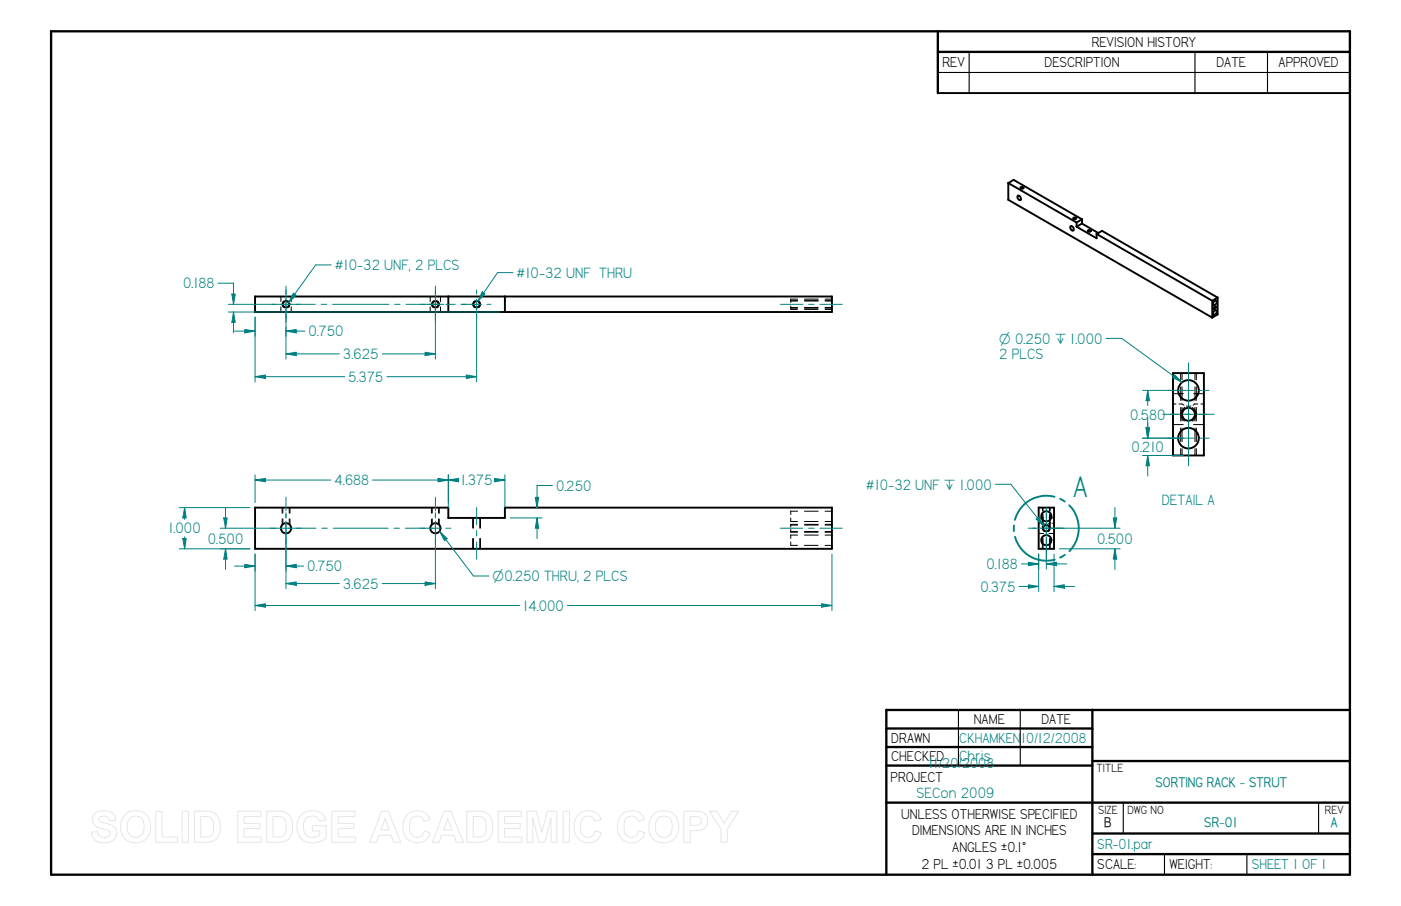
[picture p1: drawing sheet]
<svg xmlns="http://www.w3.org/2000/svg" width="432mm" height="279mm" viewBox="0 0 432 279" stroke-linecap="round" stroke-linejoin="round" font-family="sans-serif">
<g fill="none" stroke="#000" stroke-width=".72">
<path d="M15.7 9.7l400.4-.1v260.1h-400.4zM289.1 9.7v19M289.1 16h127M273.2 218.9v50.8M273.2 218.9h142.9M336.7 218.9v50.8M273.2 224.7h63.5M273.2 230.4h63.5M273.2 236.1h63.5M336.7 234.7h79.4M273.2 247.5h142.9M336.7 257h79.4"/>
<path d="M336.7 263.4h79.4"/>
</g>
<path d="M298.7 16v12.7M368.3 16v12.7M390.7 16v12.7M289.1 22.4h127M295.4 218.9v17.2M314.5 218.9v17.2M346.2 247.6v9.4M406.4 247.6v9.4M358.9 263.4v6.3M384.3 263.4v6.3" fill="none" stroke="#000" stroke-width=".34"/>
<g fill="none" stroke="#000" stroke-width=".59">
<path d="M289.1 28.7h127M312.4 55.5l21.1 12.1M312.4 55.5l-1.6 1M314.6 57.7h.6l.3 .2-.3 .3h-.6zM310.7 61.6l62.9 36.4M310.8 61.6v-5.2l21 12.2 1.7-1v1.4l5 2.9M313.7 60.3a.8 .8 0 0 1 .8 .5 .8 .8 0 0 1-.2 .9l-.7-.6zM330 69.7a.78 .78 0 0 1 .8 .5 .78 .78 0 0 1-.2 .9l-.7-.6zM330.8 67.3l.6-.2 .3 .2-.5 .3zM331.8 69.9l6.2 3.6v-1.4M331.8 68.6v1.3l1.7-1M335.2 71.1l.8-.1 .2 .2-.5 .3z"/>
<path d="M337.9 72.1l35.7 20.7 1.7-1.1M339.6 71.2l35.7 20.6M339.6 71.2l-1.7 1M78.6 91.4h177.8M78.6 91.4v4.8h177.8v-4.8M138.2 91.4v4.8M155.6 91.4v4.8M373.6 92.7v5.3M374.1 93l.5-.3a.71 .71 0 0 1 .3 .9 .71 .71 0 0 1-1 .3zM374.1 96l.5-.3a.71 .71 0 0 1 .3 .9 .71 .71 0 0 1-1 .3zM374.2 94.7l.6-.2-.1 .5-.3 .3-.3-.1zM375.3 91.8v5.2l-1.7 1"/>
<path d="M78.6 156.5h59.6M78.6 156.5v12.7h177.8v-12.7M138.2 156.5l-.1 3.2h17.5v-3.2M155.6 156.5h100.8M320.1 156.5h4.8v12.7h-4.8M320.1 156.5v12.7"/>
<circle cx="88.2" cy="93.8" r="1"/>
<circle cx="134.2" cy="93.8" r="1"/>
<circle cx="146.9" cy="93.8" r="1"/>
<circle cx="322.5" cy="159.2" r="1.58"/>
<circle cx="88.2" cy="162.9" r="1.58"/>
<circle cx="134.2" cy="162.9" r="1.57"/>
<circle cx="322.5" cy="166.6" r="1.58"/>
<circle cx="322.5" cy="162.9" r=".98"/>
</g>
<g fill="none" stroke="#000" stroke-width=".31">
<path d="M86.6 91.4v1.6M86.6 94.6v1.6M87.5 92.8l-.1 .1a1.18 1.18 0 0 0 .1 2M88.8 92.8a1.2 1.2 0 0 1 0 2.1M89.7 91.4v1.6M89.7 94.6v1.6M132.6 91.4v1.6M132.6 94.6v1.6M133.6 92.8l-.1 .1a1.18 1.18 0 0 0 .1 2M134.8 92.8a1.23 1.23 0 0 1 0 2.1M135.8 91.4v1.6M135.8 94.6v1.6"/>
<path d="M146.3 92.8l-.1 .1a1.18 1.18 0 0 0 .1 2M147.5 92.8a1.23 1.23 0 0 1 0 2.1M243.7 92.8h2.1M243.7 92.2h2.1M243.7 95h2.1M243.7 92.6h2.1M243.7 92.2v1.1M243.7 94.4v1h2.1M243.7 94.8h2.1M247.9 94.8h4.2M247.9 92.8h4.3M247.9 95.4h4.2"/>
<path d="M247.9 92.2h4.3M247.9 95h4.3M247.9 92.6h4.3M254.3 94.8h2.1M254.3 92.8h2.1M254.3 95.4h2.1M254.3 92.2h2.1M254.3 95h2.1M254.3 92.6h2.1M87 156.5v1.8M87.2 156.5v1.7M87.2 160v1.7"/>
<path d="M89.2 156.5v1.7M89.2 160v1.7M89.4 156.5v1.8M133 156.5v1.8M133.2 156.5v1.7M133.2 160v1.7M135.2 156.5v1.7M135.2 160v1.7M135.4 156.5v1.8M145.7 159.7v3.2M145.9 159.7v3.2M147.9 159.7v3.2"/>
<path d="M148.1 159.7v3.2M243.7 157.6h2.1M243.7 157.6v1.1M243.7 159.8v1h2.1M247.9 157.6h4.3M254.3 157.6h2.1M320.1 159.7h1.6M321.3 156.5v1.1M321.3 158.7v4.2M321.5 156.5v1.1M321.5 158.7v4.2M323.3 159.7h1.6"/>
<path d="M323.5 156.5v1.1M323.5 158.7v4.2M323.7 156.5v1.1M323.7 158.7v4.2M87 160.1v1.8M89.4 160.1v1.8M133 160.1v1.8M135.4 160.1v1.8M145.7 166.1v3.1M145.9 166.1v3.1M147.9 166.1v3.1M148.1 166.1v3.1"/>
<path d="M243.7 161.9h2.1M243.7 165h2.1M243.7 164.1h2.1M243.7 161.7h2.1M243.7 161.7h.1M243.7 161.8v.8M243.7 163.2v.7h2.1M243.7 164v.1M243.7 165v1.1M243.7 167.1v1.1h2.1M247.9 163.9h4.2M247.9 161.9h4.3"/>
<path d="M247.9 160.8h4.2M247.9 168.2h4.2M247.9 165h4.3M247.9 164.1h4.3M247.9 161.7h4.3M254.3 163.9h2.1M254.3 161.9h2.1M254.3 160.8h2.1M254.3 168.2h2.1M254.3 165h2.1M254.3 164.1h2.1M254.3 161.7h2.1"/>
<path d="M320.1 161.3h.4M320.1 164.5h1.5M321 161.3l.8 .2M321.3 166.1v3.1M321.5 166.1v3.1M321.9 161.9h-.1a1.18 1.18 0 0 0 .1 2M322.1 161.6h.7M323.1 161.9l.6 1M323.3 164.5h1.6M323.4 161.3h.5M323.5 161.3l-.3 .2M323.5 166.1v3.1"/>
<path d="M323.7 162.9l-.6 1M323.7 166.1v3.1M324.4 161.3h.5"/>
</g>
<g fill="none" stroke="#008080" stroke-width=".31">
<path d="M83.7 93.9h.5M84.3 93.9h.2M84.5 93.9h.5M86.5 93.9h10.7M88.1 88.2v11.2M99 93.9h1.7M102.5 93.9h17.3M121.6 93.9h1.7M125.1 93.9h11.7M134.2 88.2v11.2M137.4 93.9h.4M137.9 93.9h.1"/>
<path d="M138.1 93.9h2.2M142.1 93.9h6.4M146.9 89.4v.5M146.9 90v.1M146.9 90.2v.5M146.9 92.2v3.2M146.9 97v.4M146.9 97.6h.1M146.9 97.8v.4M150.1 93.9h.4M150.6 93.9h.1M150.8 93.9h.5"/>
<path d="M240.5 93.9h6.9M249.2 93.9h1.8M252.7 93.9h6.9M88.1 153.3v4.3M88.1 158.1v1.6M134.2 153.3v4.3M134.2 158.1v1.6M146.9 156.5v5.3M322.5 156.5v8.8M75.4 174l3.2 .6-3.2 .5zM83.4 162.9h.6M84.1 162.9h.1"/>
<path d="M84.4 162.9h.6M86.5 162.9h10.9M88.1 160.7v4.2M88.1 166.1v.5M88.1 166.8v.1M88.1 167.1v.6M99.2 162.9h1.7M102.7 162.9h16.9M121.4 162.9h1.7M124.9 162.9h10.9M134.2 160.7v4.2M134.2 166.1v.5"/>
<path d="M134.2 166.8v.1M134.2 167.1v.6M137.4 162.9h.5M138.1 162.9h.1M138.4 162.9h.5M146.9 163.6v1.7M146.9 167.1v5.3M240.5 162.9h6.9M249.2 162.9h1.8M252.7 162.9h6.9M316.9 162.9h11.1M322.5 166.1v.4"/>
<path d="M322.5 166.6v.1M322.5 166.8v5.6"/>
</g>
<path d="M75.4 174l3.2 .6-3.2 .5z" fill="#008080"/>
<path d="M88.1 174.6l3.2-.6v1.1z" fill="none" stroke="#008080" stroke-width=".31"/>
<path d="M88.1 174.6l3.2-.6v1.1z" fill="#008080"/>
<path d="M72.3 174.6h6.3M78.6 170.9v5.2M88.1 180l3.2-.5v1zM88.1 164.5v11.6M88.1 174.6h5.5" fill="none" stroke="#008080" stroke-width=".31"/>
<path d="M88.1 180l3.2-.5v1z" fill="#008080"/>
<path d="M131 179.5l3.2 .5-3.2 .5z" fill="none" stroke="#008080" stroke-width=".31"/>
<path d="M131 179.5l3.2 .5-3.2 .5z" fill="#008080"/>
<path d="M88.1 164.5v17.1M88.1 180h16.5M117.8 180h16.4M134.2 164.5v17.1M253.2 186.2l3.2 .5-3.2 .5z" fill="none" stroke="#008080" stroke-width=".31"/>
<path d="M253.2 186.2l3.2 .5-3.2 .5z" fill="#008080"/>
<path d="M78.6 186.7l3.2-.5v1z" fill="none" stroke="#008080" stroke-width=".31"/>
<path d="M78.6 186.7l3.2-.5v1z" fill="#008080"/>
<path d="M69.5 169.2l.5 3.2h-1zM78.6 170.9v17.4M256.4 170.9v17.4M78.6 186.7h81.5M174.9 186.7h81.5" fill="none" stroke="#008080" stroke-width=".31"/>
<path d="M69.5 169.2l.5 3.2h-1z" fill="#008080"/>
<path d="M69 159.7h1l-.5 3.2z" fill="none" stroke="#008080" stroke-width=".31"/>
<path d="M69 159.7h1l-.5 3.2z" fill="#008080"/>
<path d="M69.5 156.5v6.4M56.3 166.1h1.1l-.5 3.1zM67.9 169.2h9.1M67.9 162.9h18.7M69.5 169.2v6.4" fill="none" stroke="#008080" stroke-width=".31"/>
<path d="M56.3 166.1h1.1l-.5 3.1z" fill="#008080"/>
<path d="M56.9 156.5l.5 3.2h-1.1z" fill="none" stroke="#008080" stroke-width=".31"/>
<path d="M56.9 156.5l.5 3.2h-1.1z" fill="#008080"/>
<path d="M75.4 101.6l3.2 .5-3.2 .6zM55.2 156.5h21.8M56.9 156.5v3.7M55.2 169.2h21.8M56.9 165.6v3.6" fill="none" stroke="#008080" stroke-width=".31"/>
<path d="M75.4 101.6l3.2 .5-3.2 .6z" fill="#008080"/>
<path d="M88.1 102.1l3.2-.5v1.1z" fill="none" stroke="#008080" stroke-width=".31"/>
<path d="M88.1 102.1l3.2-.5v1.1z" fill="#008080"/>
<path d="M78.6 97.8v5.9M88.1 95.4v8.3M72.3 102.1h6.3M88.1 109.1l3.2-.5v1.1zM88.1 102.1h5.9" fill="none" stroke="#008080" stroke-width=".31"/>
<path d="M88.1 109.1l3.2-.5v1.1z" fill="#008080"/>
<path d="M131 108.6l3.2 .5-3.2 .6z" fill="none" stroke="#008080" stroke-width=".31"/>
<path d="M131 108.6l3.2 .5-3.2 .6z" fill="#008080"/>
<path d="M72 96.2l.5 3.2h-1zM134.2 95.4v15.3M88.1 101v9.7M88.1 109.1h16.5M117.8 109.1h16.4" fill="none" stroke="#008080" stroke-width=".31"/>
<path d="M72 96.2l.5 3.2h-1z" fill="#008080"/>
<path d="M71.5 90.7h1l-.5 3.2z" fill="none" stroke="#008080" stroke-width=".31"/>
<path d="M71.5 90.7h1l-.5 3.2z" fill="#008080"/>
<path d="M67.2 87.3h4.8v6.6M70.4 96.2h83.7M70.4 93.9h16.2M72 96.2v6.4M316.9 173.4l3.2 .5-3.2 .6z" fill="none" stroke="#008080" stroke-width=".31"/>
<path d="M316.9 173.4l3.2 .5-3.2 .6z" fill="#008080"/>
<path d="M322.5 173.9l3.2-.5v1.1z" fill="none" stroke="#008080" stroke-width=".31"/>
<path d="M322.5 173.9l3.2-.5v1.1z" fill="#008080"/>
<path d="M314.8 173.9h5.3M320.1 170.9v4.6M322.5 165.7v9.8M322.5 173.9h6.3M343.6 169.2l.6 3.2h-1.1z" fill="none" stroke="#008080" stroke-width=".31"/>
<path d="M343.6 169.2l.6 3.2h-1.1z" fill="#008080"/>
<path d="M343.1 159.7h1.1l-.6 3.2z" fill="none" stroke="#008080" stroke-width=".31"/>
<path d="M343.1 159.7h1.1l-.6 3.2z" fill="#008080"/>
<path d="M343.6 156.5v6.4M135.5 163.8l10.4 13.8M324.1 162.9h21.1M326.5 169.2h18.7M343.6 169.2v6.4" fill="none" stroke="#008080" stroke-width=".31"/>
<path d="M135.5 163.8l2.3 2.3-.8 .6z" fill="#008080"/>
<path d="M97.3 81.7l-8.3 11.6M135.5 163.8l2.3 2.3-.8 .6zM145.9 177.6h4.8" fill="none" stroke="#008080" stroke-width=".31"/>
<path d="M90.4 90.4l.9 .7-2.3 2.2z" fill="#008080"/>
<path d="M90.4 90.4l.9 .7-2.3 2.2zM97.3 81.7h4.8M311.5 149.3l10.2 13" fill="none" stroke="#008080" stroke-width=".31"/>
<path d="M319.4 160.1l.8-.7 1.5 2.9z" fill="#008080"/>
<path d="M306.8 149.4h4.8M319.4 160.1l.8-.7 1.5 2.9zM324.9 180.8l3.1-.5v1.1z" fill="none" stroke="#008080" stroke-width=".31"/>
<path d="M324.9 180.8l3.1-.5v1.1z" fill="#008080"/>
<path d="M316.9 180.3l3.2 .5-3.2 .6z" fill="none" stroke="#008080" stroke-width=".31"/>
<path d="M316.9 180.3l3.2 .5-3.2 .6z" fill="#008080"/>
<path d="M78.6 116.2l3.2-.5v1zM320.1 170.9v11.6M324.9 170.9v11.6M314.1 180.8h6M324.8 180.8h6.4" fill="none" stroke="#008080" stroke-width=".31"/>
<path d="M78.6 116.2l3.2-.5v1z" fill="#008080"/>
<path d="M143.7 115.7l3.2 .5-3.2 .5z" fill="none" stroke="#008080" stroke-width=".31"/>
<path d="M143.7 115.7l3.2 .5-3.2 .5z" fill="#008080"/>
<path d="M78.6 97.8v20M146.9 95.4v22.4M78.6 116.2h27.7M119.3 116.2h27.6M78.6 148l3.2-.5v1.1z" fill="none" stroke="#008080" stroke-width=".31"/>
<path d="M78.6 148l3.2-.5v1.1z" fill="#008080"/>
<path d="M135 147.5l3.2 .5-3.2 .6z" fill="none" stroke="#008080" stroke-width=".31"/>
<path d="M135 147.5l3.2 .5-3.2 .6z" fill="#008080"/>
<path d="M78.6 146.4v8.6M78.6 148h23.4M114.8 148h23.4M138.2 148l3.2-.5v1.1zM138.2 146.4v10.1" fill="none" stroke="#008080" stroke-width=".31"/>
<path d="M138.2 148l3.2-.5v1.1z" fill="#008080"/>
<path d="M152.4 147.5l3.2 .5-3.2 .6z" fill="none" stroke="#008080" stroke-width=".31"/>
<path d="M152.4 147.5l3.2 .5-3.2 .6z" fill="#008080"/>
<path d="M138.2 146.4v8.6M138.2 148h2.7M152.9 148h2.7M155.6 146.4v10.1M165.5 159.7l.5 3.2h-1z" fill="none" stroke="#008080" stroke-width=".31"/>
<path d="M165.5 159.7l.5 3.2h-1z" fill="#008080"/>
<path d="M165 153.4h1l-.5 3.1z" fill="none" stroke="#008080" stroke-width=".31"/>
<path d="M165 153.4h1l-.5 3.1z" fill="#008080"/>
<path d="M153.4 84l-6.1 8.9M157.2 159.7h9.9M165.5 159.7v6.4M170.3 149.7h-4.8v6.8" fill="none" stroke="#008080" stroke-width=".31"/>
<path d="M148.6 90l.9 .6-2.2 2.3z" fill="#008080"/>
<g fill="none" stroke="#008080" stroke-width=".31">
<path d="M148.6 90l.9 .6-2.2 2.3zM153.4 84.1h4.7M366.3 111.9v13.4M353.2 132h1.1l-.6 3.1zM358.4 127.8h5.2M359.9 135.1h1.2M359.9 120.4h1.2M361.4 135.1h.3M361.4 120.4h.3M361.9 135.1h1.2M361.9 120.4h1.2M364.7 135.1h3.2"/>
<path d="M364.7 127.8h3.2M364.7 120.4h3.2M366.3 125.6v4.3M366.3 130.2v13.4M368.9 127.8h5.3M369.5 135.1h1.1M369.5 120.4h1.1M370.9 135.1h.3M370.9 120.4h.3M371.5 135.1h1.2M371.5 120.4h1.2"/>
</g>
<path d="M325 153.2a10 10 0 0 0-12.2 7.1M326.7 153.8l1.5 .9M329.6 155.8a10.1 10.1 0 0 1 0 14.2M312.5 162.1v1.7M312.8 165.5a10 10 0 0 0 12.3 7.1M328.2 171.1l-1.5 .9" fill="none" stroke="#008080" stroke-width=".59"/>
<g fill="none" stroke="#000" stroke-width=".59">
<path d="M361.5 140.5h9.6v-25.4l-9.6-.1v25.5"/>
<circle cx="366.3" cy="127.8" r="2"/>
<circle cx="366.3" cy="135.1" r="3.2"/>
<circle cx="366.3" cy="120.4" r="3.2"/>
</g>
<g fill="none" stroke="#000" stroke-width=".31">
<path d="M363.9 115.1v2M363.9 119.3v4.2M364.3 115.1v2M364.3 119.3v4.2M368.3 115v2.2M368.3 119.3v4.2M368.7 115.1v2M368.7 119.3v4.2M361.5 121.4h3.2M361.5 124.6h1M361.5 130.9h3.2M363.4 124.6h.9l.6 .4"/>
<path d="M363.9 125.6v4.2M363.9 132v4.2M363.9 138.3v2.2M364.3 125.6v4.2M364.3 132v4.2M364.3 138.3v2.2M365 125.7h.1a2.41 2.41 0 0 0 0 4.1M365.6 125.2h1.4M367.5 125.7a2.37 2.37 0 0 1 0 4.1M367.9 121.4h3.2M367.9 130.9h3.2M368.3 124.6h.9"/>
<path d="M368.3 124.5l-.6 .5M368.3 125.6v4.3M368.3 132v4.2M368.3 138.3v2.2M368.7 125.6v4.2M368.7 132v4.2M368.7 138.3v2.2M370.1 124.6h1"/>
</g>
<path d="M353.2 132h1.1l-.6 3.1z" fill="#008080"/>
<path d="M353.7 140.5l.6 3.1h-1.1z" fill="none" stroke="#008080" stroke-width=".31"/>
<path d="M353.7 140.5l.6 3.1h-1.1z" fill="#008080"/>
<path d="M352.1 135.1h12.6M353.2 132h1.1l-.6 3.1zM353.7 128.8v6.3M352.1 140.5h12.6M353.7 140.5v6.3" fill="none" stroke="#008080" stroke-width=".31"/>
<path d="M353.2 132h1.1l-.6 3.1z" fill="#008080"/>
<path d="M353.7 120.4l.6 3.2h-1.1z" fill="none" stroke="#008080" stroke-width=".31"/>
<path d="M353.7 120.4l.6 3.2h-1.1z" fill="#008080"/>
<path d="M345.7 104.3l18.6 13.6M352.1 135.1h12.6M352.1 120.4h12.6M353.7 120.4v4.7M353.7 130.4v4.7" fill="none" stroke="#008080" stroke-width=".31"/>
<path d="M362.1 115.6l2.2 2.3-2.9-1.4z" fill="#008080"/>
<path d="M340.9 104.4h4.8M362.1 115.6l2.2 2.3-2.9-1.4z" fill="none" stroke="#008080" stroke-width=".31"/>
<g fill="none" stroke="#e6e6e6" stroke-width=".31">
<path d="M29.1 251a4.6 4.6 0 0 1 6 .2l.6 1.8-2 .1a1.81 1.81 0 0 0-1.5-1.5 1.81 1.81 0 0 0-1.8 1 2 2 0 0 0 2 1.2 3.6 3.6 0 0 1 3.5 2.7 3.1 3.1 0 0 1-3.8 3.4 3.4 3.4 0 0 1-3.9-3.3l1.8-.1a2.1 2.1 0 0 0 1.8 1.8 2.1 2.1 0 0 0 2.2-1.3 1.81 1.81 0 0 0-1.9-1.3 3.5 3.5 0 0 1-3.6-3l.2-1.1zM38.5 251.2a4.8 4.8 0 0 1 5.8-.5 4.8 4.8 0 0 1 2.1 5.4 4.7 4.7 0 0 1-5.5 3.8 4.7 4.7 0 0 1-3.7-5.6l.4-1.7zM39.9 252.5a2.56 2.56 0 0 1 2.8-.7 2.56 2.56 0 0 1 1.7 2.4 3.1 3.1 0 0 1-2 4 2.71 2.71 0 0 1-3.2-3.3 3.5 3.5 0 0 1 .7-2.4zM48 250.3h2v7.8h4.8v1.7h-6.8zM56.1 250.2h2v9.6h-2zM59.9 250.2h4.1a3.8 3.8 0 0 1 3.9 4.2 4.4 4.4 0 0 1-3 5.2l-5 .2zM61.8 251.8h1.9a2.51 2.51 0 0 1 2.2 3.2 3.2 3.2 0 0 1-1 2.9l-3.1 .2zM73.3 250.2h7.1v1.6h-5.2v2.1h4.9v1.6h-4.9v2.6h5.4v1.7h-7.3zM82.2 250.2h4.1a3.8 3.8 0 0 1 3.9 4.2 4.4 4.4 0 0 1-3 5.2l-5 .2zM84.2 251.8h1.8a2.51 2.51 0 0 1 2.2 3.2 3.2 3.2 0 0 1-1 2.9l-3 .2zM92.9 251.2a5.1 5.1 0 0 1 6.7 0l.8 1.7-1.9 .3a2.65 2.65 0 0 0-3.2-1.4 2.65 2.65 0 0 0-1.8 3 2.95 2.95 0 0 0 1.6 3.2 2.95 2.95 0 0 0 3.5-.6v-1.2h-2.3v-1.6h4.2v3.8a5.8 5.8 0 0 1-8.1-.4 5.5 5.5 0 0 1 .5-6.8zM102.3 250.2h7.1v1.6h-5.2v2.1h4.9v1.6h-4.9v2.6h5.4v1.7h-7.3z"/>
<path d="M117.6 250.2h2.1l3.8 9.6h-2.1l-.8-2.2h-3.8l-.8 2.2h-2zM118.7 252.4l1.3 3.6h-2.6zM125.4 251.3a4.1 4.1 0 0 1 7.1 1.5l-1.9 .5a2.22 2.22 0 0 0-2.6-1.6 2.22 2.22 0 0 0-1.8 2.4v.8a2.6 2.6 0 0 0 2.7 3.3l1.3-.7 .6-1.3 1.8 .6a4.3 4.3 0 0 1-5 3 4.3 4.3 0 0 1-3.4-4.7 5 5 0 0 1 1.2-3.8zM136.9 250.2h2.1l3.8 9.6h-2.1l-.8-2.2h-3.8l-.8 2.2h-2zM138 252.4l1.3 3.6h-2.6zM143.9 250.2h4.1a3.8 3.8 0 0 1 3.8 4.2 4.4 4.4 0 0 1-3 5.2l-4.9 .2zM145.8 251.8h1.9a2.51 2.51 0 0 1 2.2 3.2 3.2 3.2 0 0 1-1.1 2.9l-3 .2zM153.5 250.2h7.2v1.6h-5.2v2.1h4.8v1.6h-4.8v2.6h5.3v1.7h-7.3zM162.4 250.2h2.9l1.7 6.5 1.7-6.5h2.9v9.6h-1.8v-7.6l-1.9 7.6h-1.8l-1.9-7.6v7.6h-1.8zM173.6 250.2h1.9v9.6h-1.9zM178.2 251.3a4.1 4.1 0 0 1 7.1 1.5l-2 .5a2.22 2.22 0 0 0-2.5-1.6 2.22 2.22 0 0 0-1.8 2.4l-.1 .8a2.6 2.6 0 0 0 2.8 3.3l1.3-.7 .5-1.3 1.8 .6a4.3 4.3 0 0 1-5 3 4.3 4.3 0 0 1-3.3-4.7 5 5 0 0 1 1.2-3.8zM191.6 251.3a4.1 4.1 0 0 1 7 1.5l-1.9 .5a2.22 2.22 0 0 0-2.5-1.6 2.22 2.22 0 0 0-1.8 2.4l-.1 .8a2.6 2.6 0 0 0 2.8 3.3l1.2-.7 .6-1.3 1.8 .6a4.3 4.3 0 0 1-5 3 4.3 4.3 0 0 1-3.4-4.7 5 5 0 0 1 1.3-3.8z"/>
<path d="M201.3 251.2a4.8 4.8 0 0 1 5.7-.5 4.8 4.8 0 0 1 2.1 5.4 4.7 4.7 0 0 1-5.5 3.8 4.7 4.7 0 0 1-3.6-5.6l.4-1.7zM202.7 252.5a2.56 2.56 0 0 1 2.8-.7 2.56 2.56 0 0 1 1.6 2.4 3.1 3.1 0 0 1-2 4 2.71 2.71 0 0 1-3.1-3.3 3.5 3.5 0 0 1 .7-2.4zM210.8 250.2h4.5a2.99 2.99 0 0 1 2.8 3.4 2.99 2.99 0 0 1-3.5 2.5l-1.9 .1v3.6h-1.9zM212.7 251.8h2.1a1.39 1.39 0 0 1 1.3 1.7 1.39 1.39 0 0 1-1.8 1l-1.6 .1zM218.7 250.2h2.3l2.2 3.7 2.2-3.7h2.2l-3.4 5.5v4.1h-2v-4.1z"/>
</g>
<text font-size="10.4" fill="#008080" x="330.8" y="153.3">A</text>
<g font-size="5.2" fill="#008080">
<text x="103.2" y="83.3">#10-32 UNF, 2 PLCS</text>
<text x="56.4" y="88.9">0.188</text>
<text x="159.2" y="85.6">#10-32 UNF THRU</text>
<text x="95.1" y="103.7">0.750</text>
<text x="105.7" y="110.7">3.625</text>
<text x="307.9" y="110.7">2 PLCS</text>
<text x="107.4" y="117.8">5.375</text>
<text x="348.4" y="129.4">0.580</text>
<text x="348.8" y="139.4">0.210</text>
<text x="103.1" y="149.6">4.688</text>
<text x="142" y="149.6">1.375</text>
<text x="171.4" y="151.3">0.250</text>
<text x="266.9" y="151">#10-32 UNF ` 1.000</text>
<text x="358.1" y="155.7">DETAIL A</text>
<text x="51.9" y="164.5">1.000</text>
<text x="64.1" y="167.7">0.500</text>
<text x="338.2" y="167.7">0.500</text>
<text x="94.7" y="176.1">0.750</text>
<text x="304" y="175.5">0.188</text>
<text x="105.7" y="181.6">3.625</text>
<text x="302.2" y="182.5">0.375</text>
<text x="161.2" y="188.3">14.000</text>
<text x="295.7" y="234.7">Chris</text>
<text x="282.5" y="246.1">SECon 2009</text>
</g>
<g font-size="5">
<text x="336.5" y="14.4">REVISION HISTORY</text>
<text x="290.4" y="20.7">REV</text>
<text x="321.9" y="20.7">DESCRIPTION</text>
<text x="374.9" y="20.7">DATE</text>
<text x="394.1" y="20.7">APPROVED</text>
<text x="300.1" y="223.4">NAME</text>
<text x="321" y="223.4">DATE</text>
<text x="274.7" y="229.1">DRAWN</text>
<text x="274.7" y="234.8">CHECKED</text>
<text x="274.5" y="241.2">PROJECT</text>
<text x="277.7" y="252.6">UNLESS OTHERWISE SPECIFIED</text>
<text x="281.1" y="257.6">DIMENSIONS ARE IN INCHES</text>
<text x="293.5" y="262.8">ANGLES ±0.1°</text>
<text x="284" y="267.8">2 PL ±0.01 3 PL ±0.005</text>
<text x="338.2" y="268.1">SCALE:</text>
<text x="360.4" y="268.1">WEIGHT:</text>
</g>
<g font-size="5" fill="#008080">
<text x="295.7" y="229">CKHAMKEN</text>
<text x="314.7" y="229.1">10/12/2008</text>
<text x="286.2" y="236.8">11/20/2008</text>
<text x="338.2" y="261.7">SR-01.par</text>
<text x="385.8" y="268.1">SHEET 1 OF 1</text>
</g>
<g font-size="4.9" fill="#008080">
<text x="307.9" y="106">O 0.250 ` 1.000</text>
<text x="151.8" y="179.2">O0.250 THRU, 2 PLCS</text>
</g>
<g font-size="4.8" fill="#008080">
<text x="356.1" y="242.7">SORTING RACK - STRUT</text>
<text x="371.2" y="255.1">SR-01</text>
<text x="410.2" y="255.1">A</text>
</g>
<text font-size="4.8" x="340.3" y="255.1">B</text>
<g font-size="4.1">
<text x="337.9" y="238.1">TITLE</text>
<text x="338.4" y="251">SIZE</text>
<text x="347.5" y="251">DWG NO</text>
<text x="408.3" y="251">REV</text>
</g>
</svg>
